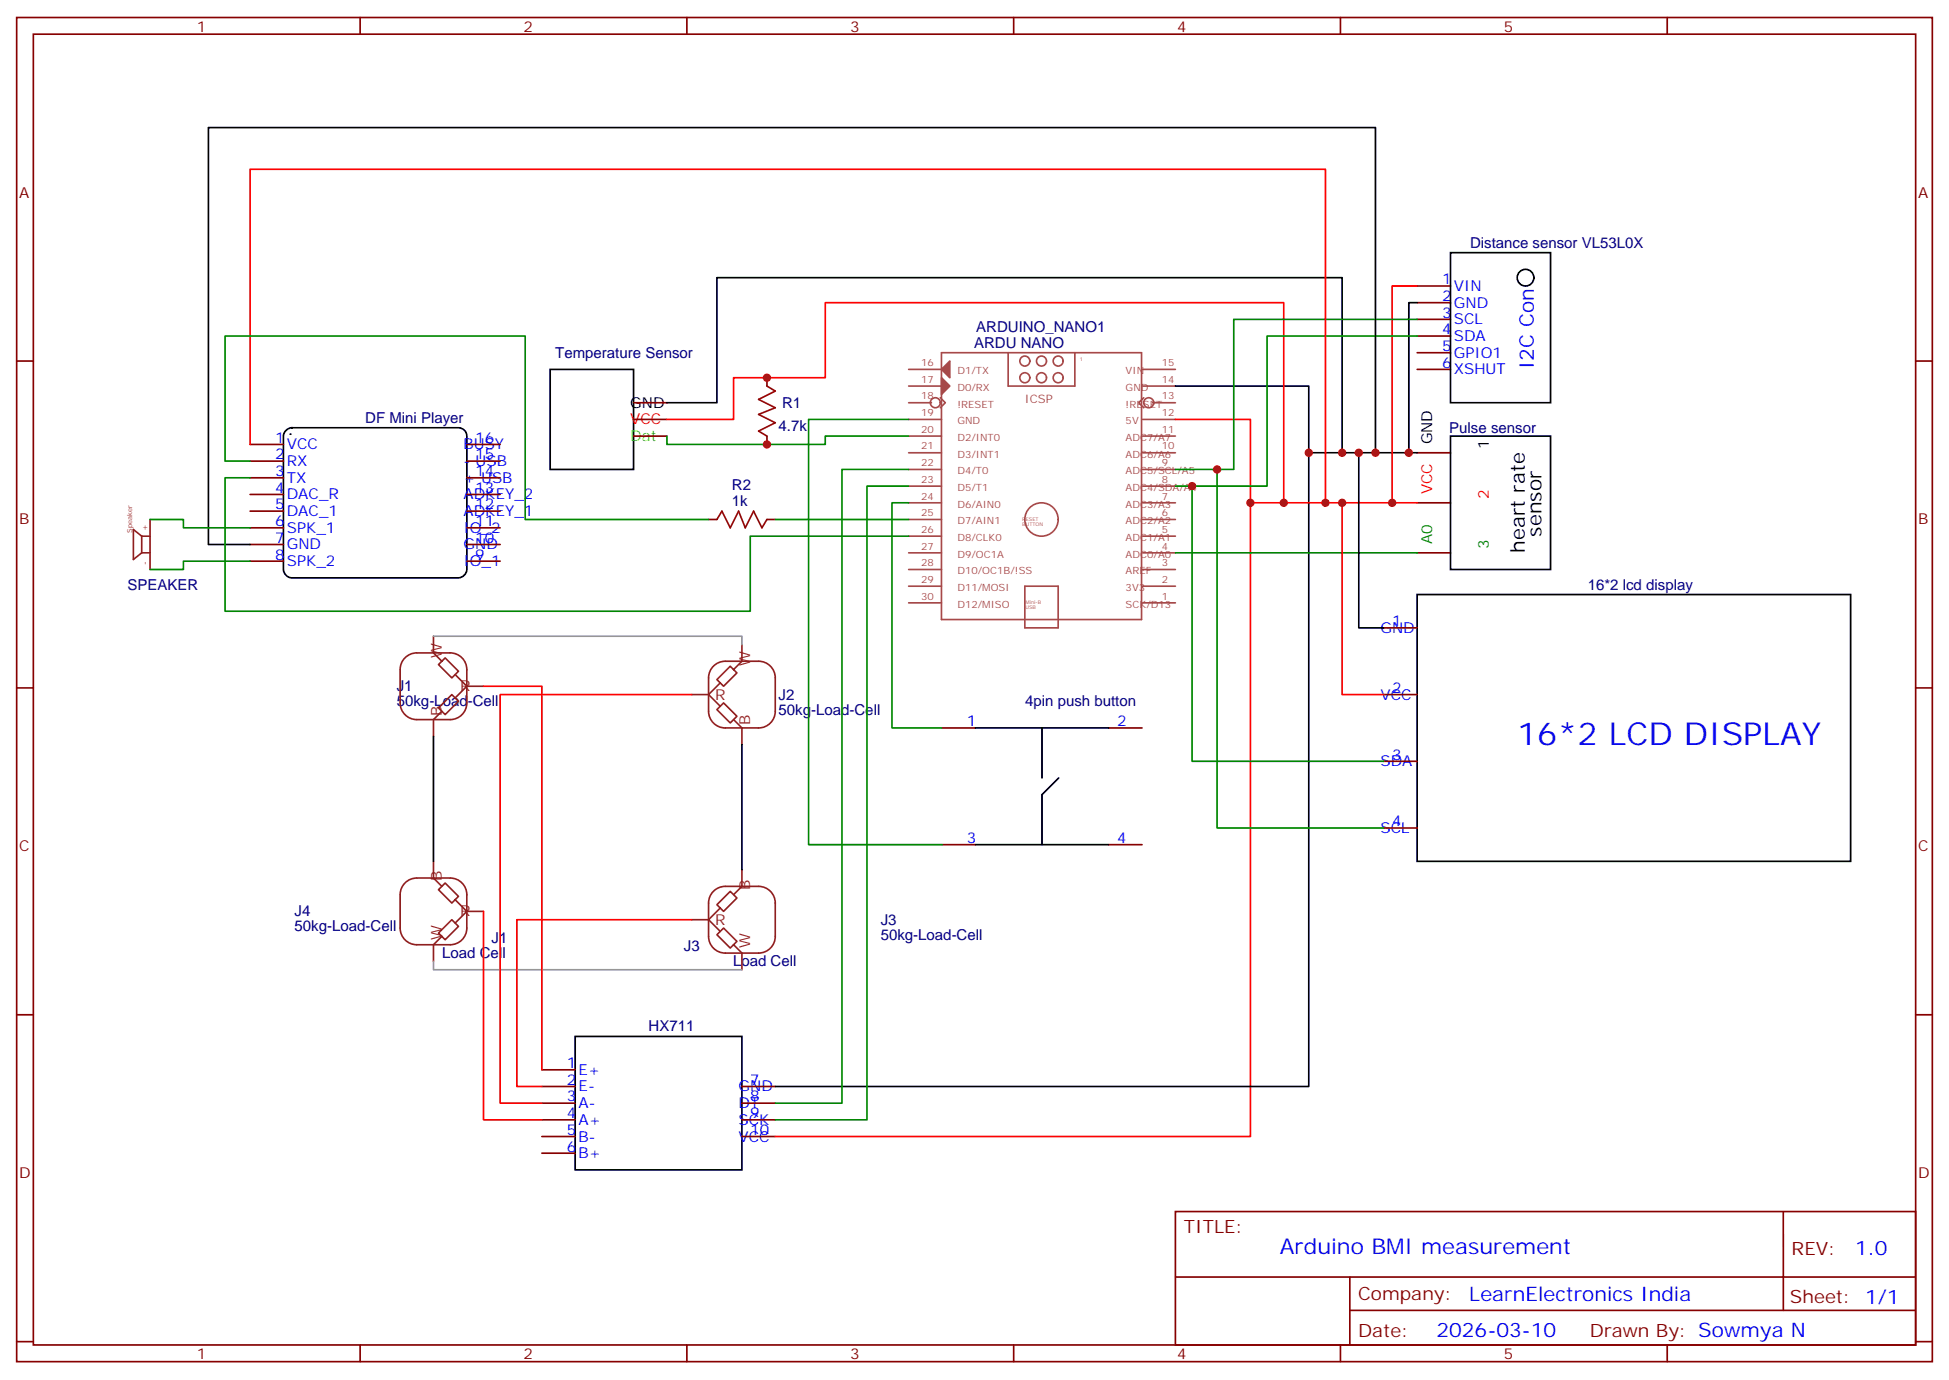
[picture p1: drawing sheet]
<svg xmlns="http://www.w3.org/2000/svg" width="412mm" height="292mm" viewBox="0 0 412 292" stroke-linecap="round" stroke-linejoin="round" font-family="sans-serif">
<g fill="none" stroke="#870000" stroke-width=".35">
<path d="M3.5 3.7h405.4v284.3h-405.4zM7.1 7.2h398.2v277.3h-398.2zM76.2 3.7v3.5M145.3 3.7v3.5M214.5 3.7v3.5M283.6 3.7v3.5M352.8 3.7v3.5M3.5 76.4h3.6M162.3 79.9v1.8M299.9 78.1h7M299.9 74.6h7M299.9 71.1h7"/>
<path d="M299.9 67.6h7M299.9 64h7M299.9 60.5h7M405.3 76.4h3.6M52.9 94h7.1M52.9 97.5h7.1M98.8 94h7M98.8 97.5h7M134.1 92.3h7M134.1 88.7h7M134.1 85.2h7M162.3 92.3v1.7"/>
<path d="M299.9 95.8h7M52.9 101.1h7.1M52.9 104.6h7.1M52.9 108.1h7.1M52.9 111.7h7.1M52.9 115.2h7.1M52.9 118.7h7.1M98.8 101.1h7M98.8 104.6h7M98.8 108.1h7M98.8 111.7h7M98.8 115.2h7"/>
<path d="M98.8 118.7h7M149.9 109.9h1.8M162.3 109.9h1.7M299.9 106.4h7M299.9 116.9h7M292.8 132.8h7.1M3.5 145.5h3.6M199.3 154h7.1M234.6 154h7.1M292.8 146.9h7.1M405.3 145.5h3.6M199.3 178.7h7.1"/>
<path d="M234.6 178.7h7.1M292.8 161h7.1M292.8 175.2h7.1M3.5 214.7h3.6M405.3 214.7h3.6M114.7 226.3h7M114.7 229.8h7M114.7 233.4h7M114.7 236.9h7M157 229.8h7M157 233.4h7M157 236.9h7"/>
<path d="M114.7 240.4h7M114.7 243.9h7M157 240.4h7M248.7 256.3h156.6v28.2h-156.6zM377.3 256.3v20.9M248.7 270.1h156.5M285.6 277.2h119.6M285.6 270.1v14.2M3.5 283.8h3.6M76.2 284.5v3.5M145.3 284.5v3.5M214.5 284.5v3.5"/>
<path d="M283.6 284.5v3.5M352.8 284.5v3.5M405.3 283.8h3.6"/>
</g>
<g fill="none" stroke="#a64a4a" stroke-width=".35">
<path d="M192.3 78.1h6.9M199.2 74.6h42.3v56.5h-42.3zM213.3 74.6v7.1h14.1v-7.1M241.8 78.1h6.9M192.3 81.7h6.9M192.3 85.2h4.8M192.3 88.7h6.9M192.3 99.3h6.9M192.3 95.8h6.9M192.3 92.3h6.9M199 84.1l1 1.1-1 1.1M241.8 81.7h6.9"/>
<path d="M241.8 88.7h6.9M241.8 99.3h6.9M241.8 95.8h6.9M241.8 92.3h6.9M242 84.1l-1.1 1.1 1.1 1.1M243.9 85.2h4.8M192.3 116.9h6.9M192.3 113.4h6.9M192.3 109.9h6.9M192.3 106.4h6.9M192.3 102.8h6.9M223.9 109.9a3.5 3.5 0 0 0-5.1-3.2 3.5 3.5 0 0 0-.6 6 3.5 3.5 0 0 0 5.6-2.1l.1-.7"/>
<path d="M241.8 116.9h6.9M241.8 113.4h6.9M241.8 109.9h6.9M241.8 106.4h6.9M241.8 102.8h6.9M192.3 124h6.9M192.3 120.5h6.9M192.3 127.5h6.9M216.8 124h7.1v8.8h-7.1zM241.8 124h6.9M241.8 120.5h6.9M241.8 127.5h6.9"/>
<circle cx="216.8" cy="79.9" r="1.06"/>
<circle cx="216.8" cy="76.4" r="1.06"/>
<circle cx="220.4" cy="76.4" r="1.06"/>
<circle cx="220.4" cy="79.9" r="1.06"/>
<circle cx="223.9" cy="79.9" r="1.06"/>
<circle cx="223.9" cy="76.4" r="1.06"/>
<circle cx="197.9" cy="85.2" r="1.06"/>
<circle cx="243.1" cy="85.2" r="1.06"/>
</g>
<g fill="#a64a4a" stroke="#a64a4a" stroke-width=".35">
<path d="M199.2 78.1l1.8-1.7v3.5z"/>
<path d="M199.2 79.9l1.8 1.8-1.8 1.7z"/>
</g>
<g fill="none" stroke="#000" stroke-width=".35">
<path d="M306.9 53.4h21.2v31.8h-21.2zM116.4 78.1h17.7v21.2h-17.7zM299.9 64h-1.8v31.8M60.6 91l1.1-.5h35.3a1.76 1.76 0 0 1 1.8 1.8v28.2a1.89 1.89 0 0 1-1.8 1.7h-35.3a1.89 1.89 0 0 1-1.7-1.7v-28.2v-.5zM61.4 91.8h.2M141.1 85.2h10.6v-26.5h132.3v37.1M248.7 81.7h28.2v148.1h-112.9M276.9 95.8h23M287.5 95.8v37h5.3M291 95.8v-68.8h-246.9v88.2h8.8M306.9 92.3h21.2v28.2h-21.2zM299.9 125.8h91.7v56.4h-91.7z"/>
<path d="M91.7 155.8v26.4M157 157.5v26.5M206.4 154h28.2M220.5 154v10.6M206.4 178.7h28.2M224 164.6l-3.5 3.5v10.6M121.7 219.3h35.3v28.2h-35.3z"/>
<circle cx="322.8" cy="58.7" r="1.76"/>
</g>
<path d="M162.3 81.7l1.7 1-3.5 1.8 3.5 1.8-3.5 1.4 3.5 1.7-3.5 1.8 1.8 1.1M151.7 109.9l1.1-1.8 1.7 3.6 1.8-3.6 1.4 3.6 1.8-3.6 1.7 3.6 1.1-1.8" fill="none" stroke="#a10000" stroke-width=".35"/>
<g fill="none" stroke="#8c2424" stroke-width=".35">
<path d="M30 116.9h1.7M30 113.4h1.7M30 113.4v3.5M30 113.4l-1.8-1.4v6.4l1.8-1.5M31.7 109.9v10.6M85.7 139.1a3.5 3.5 0 0 1 2.5-1h7a3.5 3.5 0 0 1 3.6 3.5v7.1a3.5 3.5 0 0 1-3.6 3.5h-7a3.5 3.5 0 0 1-3.5-3.5v-7.1a3.5 3.5 0 0 1 1-2.5zM91.7 134.6v3.5l1.8 1.8M93.5 139.9l.7-.7 2.8 2.8-1.4 1.4-2.8-2.8zM157 136.3v3.6l-1.8 1.7M92.8 149.8l2.8-2.9 1.4 1.4-2.8 2.9zM93.5 150.5l-1.8 1.7v3.6M96.3 142.7l2.5 2.5"/>
<path d="M98.8 145.2l-2.5 2.4M98.8 145.2h3.5M146.4 146.9h3.5M149.9 146.9l2.5 2.5M151 140.9a3.5 3.5 0 0 1 2.5-1h7a3.5 3.5 0 0 1 3.5 3.5v7.1a3.5 3.5 0 0 1-3.5 3.5h-7a3.5 3.5 0 0 1-3.6-3.5v-7.1a3.5 3.5 0 0 1 1.1-2.5zM151.7 143.8l2.8-2.9 1.4 1.4-2.8 2.9zM152.4 149.4l.7-.7 2.8 2.8-1.4 1.4-2.8-2.8zM152.4 144.5l-2.5 2.4M155.2 152.2l1.8 1.8v3.5M85.7 186.8a3.5 3.5 0 0 1 2.5-1.1h7a3.5 3.5 0 0 1 3.6 3.6v7a3.5 3.5 0 0 1-3.6 3.5h-7a3.5 3.5 0 0 1-3.5-3.5v-7a3.5 3.5 0 0 1 1-2.5zM91.7 182.2v3.5l1.8 1.8M93.5 198.1l-1.8 1.7v3.6"/>
<path d="M94.2 186.8l2.8 2.8-1.4 1.4-2.8-2.8zM95.6 194.6l1.4 1.4-2.8 2.8-1.4-1.4zM96.3 190.3l2.5 2.5M98.8 192.8l-2.5 2.5M98.8 192.8h3.5M146.4 194.6h3.5M149.9 194.6l2.5 2.4M151 188.5a3.5 3.5 0 0 1 2.5-1h7a3.5 3.5 0 0 1 3.5 3.5v7.1a3.5 3.5 0 0 1-3.5 3.5h-7a3.5 3.5 0 0 1-3.6-3.5v-7.1a3.5 3.5 0 0 1 1.1-2.5zM151.7 197.7l1.4-1.4 2.8 2.8-1.4 1.5zM151.7 191.4l2.8-2.8 1.4 1.4-2.8 2.8zM152.4 192.1l-2.5 2.5M155.2 199.8l1.8 1.8v3.5"/>
<path d="M157 184v3.5l-1.8 1.8"/>
</g>
<path d="M91.7 134.6h65.3v1.7M91.7 203.4v1.7h65.3" fill="none" stroke="#999" stroke-width=".35"/>
<path d="M299.9 60.5h-5.3v45.9M52.9 94v-58.2h227.6v70.6M141.1 88.7h14.1v-8.8h19.4v-15.9h97v42.4M248.7 88.7h15.9v151.7h-100.6M264.6 106.4h35.3M284 106.4v40.5h8.8M102.3 145.2h12.4v81.1M146.4 146.9h-40.6v86.5h8.9M102.3 192.8v44.1h12.4M146.4 194.6h-37v35.2h5.3" fill="none" stroke="#f00" stroke-width=".35"/>
<g fill="none" stroke="#008700" stroke-width=".35">
<path d="M299.9 67.6h-38.8v31.7h-12.4M299.9 71.1h-31.8v31.7h-19.4M52.9 97.5h-5.3v-26.4h63.5v38.8h38.8M141.1 92.3v1.7h33.5v-1.7h17.7M192.3 99.3h-14.1v134.1h-14.2M192.3 88.7h-21.2v90h28.2M257.5 99.3v75.9h35.3M31.7 109.9h7.1v1.8h14.1M52.9 101.1h-5.3v28.2h111.1v-15.9h33.6M52.9 118.7h-14.1v1.8h-7.1M164 109.9h28.3M192.3 102.8h-8.9v134.1h-19.4"/>
<path d="M192.3 106.4h-3.6v47.6h10.6M248.7 116.9h51.2M252.2 102.8v58.2h40.6"/>
</g>
<g fill="#c00">
<circle cx="264.6" cy="106.4" r=".88"/>
<circle cx="276.9" cy="95.8" r=".88"/>
<circle cx="162.3" cy="94" r=".88"/>
<circle cx="271.6" cy="106.4" r=".88"/>
<circle cx="162.3" cy="79.9" r=".88"/>
<circle cx="284" cy="95.8" r=".88"/>
<circle cx="294.6" cy="106.4" r=".88"/>
<circle cx="298.1" cy="95.8" r=".88"/>
<circle cx="287.5" cy="95.8" r=".88"/>
<circle cx="284" cy="106.4" r=".88"/>
<circle cx="252.2" cy="102.8" r=".88"/>
<circle cx="257.5" cy="99.3" r=".88"/>
<circle cx="280.5" cy="106.4" r=".88"/>
<circle cx="291" cy="95.8" r=".88"/>
</g>
<text font-size="6.7" fill="#00f" x="321" y="157.5">16*2 LCD DISPLAY</text>
<text font-size="4.6" fill="#00f" x="270.8" y="265.3">Arduino BMI measurement</text>
<g font-size="4.2" fill="#00f">
<text x="324.6" y="78.1" transform="rotate(-90 324.6 78.1)">I2C Con</text>
<text x="392.5" y="265.6">1.0</text>
<text x="310.9" y="275.1">LearnElectronics India</text>
<text x="304" y="282.9">2026-03-10</text>
</g>
<g font-size="4.2">
<text x="326.1" y="113.5" transform="rotate(-90 326.1 113.5)">sensor</text>
<text x="322.6" y="116.9" transform="rotate(-90 322.6 116.9)">heart rate</text>
</g>
<g font-size="3.9" fill="#800">
<text x="250.5" y="260.9">TITLE:</text>
<text x="379.1" y="265.6">REV:</text>
<text x="287.4" y="275.1">Company:</text>
<text x="378.7" y="275.7">Sheet: 1/1</text>
<text x="287.4" y="282.8">Date:</text>
<text x="336.4" y="282.8">Drawn By: Sowmya N</text>
</g>
<g font-size="3.2" fill="#800">
<text x="41.6" y="6.7">1</text>
<text x="110.8" y="6.7">2</text>
<text x="179.9" y="6.7">3</text>
<text x="249.1" y="6.7">4</text>
<text x="318.2" y="6.7">5</text>
<text x="4.1" y="41.8">A</text>
<text x="405.9" y="41.8">A</text>
<text x="4.1" y="110.9">B</text>
<text x="405.9" y="110.9">B</text>
<text x="4.1" y="180.1">C</text>
<text x="405.9" y="180.1">C</text>
<text x="4.1" y="249.2">D</text>
<text x="405.9" y="249.2">D</text>
<text x="41.6" y="287.5">1</text>
<text x="110.8" y="287.5">2</text>
<text x="179.9" y="287.5">3</text>
<text x="249.1" y="287.5">4</text>
<text x="318.2" y="287.5">5</text>
</g>
<g font-size="3.2" fill="#000080">
<text x="311.1" y="52.4">Distance sensor VL53L0X</text>
<text x="206.6" y="70.2">ARDUINO_NANO1</text>
<text x="117.5" y="75.7">Temperature Sensor</text>
<text x="206.1" y="73.6">ARDU NANO</text>
<text x="77.3" y="89.4">DF Mini Player</text>
<text x="165.5" y="86.3">R1</text>
<text x="164.7" y="91.3">4.7k</text>
<text x="306.7" y="91.5">Pulse sensor</text>
<text x="154.9" y="107.1">1k</text>
<text x="154.9" y="103.7">R2</text>
<text x="27" y="124.8">SPEAKER</text>
<text x="336" y="124.7">16*2 lcd display</text>
<text x="84" y="149.4">50kg-Load-Cell</text>
<text x="84" y="146.2">J1</text>
<text x="164.7" y="148">J2</text>
<text x="216.9" y="149.3">4pin push button</text>
<text x="164.7" y="151.2">50kg-Load-Cell</text>
<text x="62.3" y="197">50kg-Load-Cell</text>
<text x="62.3" y="193.9">J4</text>
<text x="186.4" y="195.6">J3</text>
<text x="93.6" y="202.6">Load Cell</text>
<text x="104" y="199.4">J1</text>
<text x="144.7" y="201.2">J3</text>
<text x="186.4" y="198.8">50kg-Load-Cell</text>
<text x="155.1" y="204.3">Load Cell</text>
<text x="137.2" y="218.2">HX711</text>
</g>
<g font-size="3.2" fill="#00f">
<text x="305.2" y="63.7">2</text>
<text x="305.2" y="60.1">1</text>
<text x="307.6" y="65.1">GND</text>
<text x="307.6" y="61.6">VIN</text>
<text x="305.2" y="70.7">4</text>
<text x="305.2" y="67.2">3</text>
<text x="307.6" y="68.6">SCL</text>
<text x="305.2" y="77.8">6</text>
<text x="305.2" y="74.3">5</text>
<text x="307.6" y="75.7">GPIO1</text>
<text x="307.6" y="72.1">SDA</text>
<text x="307.6" y="79.2">XSHUT</text>
<text x="58.2" y="93.7">1</text>
<text x="60.7" y="95.1">VCC</text>
<text x="98.1" y="95.1">BUSY</text>
<text x="100.5" y="93.7">16</text>
<text x="58.2" y="97.2">2</text>
<text x="58.2" y="100.7">3</text>
<text x="60.7" y="98.6">RX</text>
<text x="98.1" y="98.6">- USB</text>
<text x="100.5" y="100.7">14</text>
<text x="100.5" y="97.2">15</text>
<text x="58.2" y="104.2">4</text>
<text x="58.2" y="107.8">5</text>
<text x="60.7" y="102.1">TX</text>
<text x="60.7" y="105.7">DAC_R</text>
<text x="98.1" y="105.7">ADKEY_2</text>
<text x="98.1" y="102.1">+ USB</text>
<text x="100.5" y="107.8">12</text>
<text x="100.5" y="104.2">13</text>
<text x="58.2" y="111.3">6</text>
<text x="60.7" y="109.2">DAC_1</text>
<text x="60.7" y="112.7">SPK_1</text>
<text x="98.1" y="112.7">IO_2</text>
<text x="98.1" y="109.2">ADKEY_1</text>
<text x="100.5" y="111.3">11</text>
<text x="58.2" y="114.8">7</text>
<text x="58.2" y="118.4">8</text>
<text x="60.7" y="116.2">GND</text>
<text x="60.7" y="119.8">SPK_2</text>
<text x="98.1" y="119.8">IO_1</text>
<text x="98.1" y="116.2">GND</text>
<text x="100.5" y="118.4">9</text>
<text x="100.5" y="114.8">10</text>
<text x="292.1" y="133.9">GND</text>
<text x="294.6" y="132.5">1</text>
<text x="292.1" y="148">VCC</text>
<text x="294.6" y="146.6">2</text>
<text x="204.6" y="153.6">1</text>
<text x="236.4" y="153.6">2</text>
<text x="294.6" y="160.7">3</text>
<text x="292.1" y="162.1">SDA</text>
<text x="204.6" y="178.3">3</text>
<text x="236.4" y="178.3">4</text>
<text x="292.1" y="176.2">SCL</text>
<text x="294.6" y="174.8">4</text>
<text x="119.9" y="226">1</text>
<text x="122.4" y="227.4">E+</text>
<text x="119.9" y="229.5">2</text>
<text x="119.9" y="233">3</text>
<text x="122.4" y="230.9">E-</text>
<text x="156.3" y="230.9">GND</text>
<text x="158.7" y="229.5">7</text>
<text x="158.7" y="233">8</text>
<text x="119.9" y="236.5">4</text>
<text x="122.4" y="234.4">A-</text>
<text x="122.4" y="237.9">A+</text>
<text x="156.3" y="234.4">DT</text>
<text x="156.3" y="237.9">SCK</text>
<text x="158.7" y="236.5">9</text>
<text x="119.9" y="240.1">5</text>
<text x="119.9" y="243.6">6</text>
<text x="122.4" y="241.5">B-</text>
<text x="122.4" y="245">B+</text>
<text x="156.3" y="241.5">VCC</text>
<text x="158.7" y="240.1">10</text>
</g>
<g font-size="3.2" fill="#f00">
<text x="133.3" y="89.8">VCC</text>
<text x="303" y="104.6" transform="rotate(-90 303 104.6)">VCC</text>
<text x="315" y="105.7" transform="rotate(-90 315 105.7)">2</text>
</g>
<g font-size="3.2">
<text x="133.3" y="86.3">GND</text>
<text x="303" y="94" transform="rotate(-90 303 94)">GND</text>
<text x="315" y="95.1" transform="rotate(-90 315 95.1)">1</text>
</g>
<text font-size="3.2" fill="#6f0" x="133.3" y="93.3">Dat</text>
<g font-size="3.2" fill="#090">
<text x="303" y="115.2" transform="rotate(-90 303 115.2)">A0</text>
<text x="315" y="116.2" transform="rotate(-90 315 116.2)">3</text>
</g>
<g font-size="3.2" fill="#8d2323">
<text x="93.5" y="139.2" transform="rotate(-90 93.5 139.2)">W</text>
<text x="158.7" y="140.9" transform="rotate(-90 158.7 140.9)">W</text>
<text x="97.4" y="146.2">R</text>
<text x="151.3" y="148">R</text>
<text x="93.5" y="151.5" transform="rotate(-90 93.5 151.5)">B</text>
<text x="158.7" y="153.3" transform="rotate(-90 158.7 153.3)">B</text>
<text x="93.5" y="186.4" transform="rotate(-90 93.5 186.4)">B</text>
<text x="158.7" y="188.2" transform="rotate(-90 158.7 188.2)">B</text>
<text x="97.4" y="193.9">R</text>
<text x="151.3" y="195.6">R</text>
<text x="93.5" y="198.8" transform="rotate(-90 93.5 198.8)">W</text>
<text x="158.7" y="200.6" transform="rotate(-90 158.7 200.6)">W</text>
</g>
<text font-size="2.5" fill="#a54b4b" x="216.8" y="85.2">ICSP</text>
<g font-size="2.1" fill="#a54b4b">
<text x="194.9" y="77.4">16</text>
<text x="245.8" y="77.4">15</text>
<text x="194.9" y="81">17</text>
<text x="202.6" y="82.7">D0/RX</text>
<text x="202.6" y="79.2">D1/TX</text>
<text x="238.2" y="82.7">GND</text>
<text x="238.2" y="79.2">VIN</text>
<text x="245.8" y="81">14</text>
<text x="194.9" y="84.5">18</text>
<text x="194.9" y="88">19</text>
<text x="202.6" y="86.2">!RESET</text>
<text x="202.6" y="89.8">GND</text>
<text x="238.2" y="86.2">!RESET</text>
<text x="238.2" y="89.8">5V</text>
<text x="245.8" y="84.5">13</text>
<text x="245.8" y="88">12</text>
<text x="194.9" y="91.6">20</text>
<text x="194.9" y="95.1">21</text>
<text x="202.6" y="93.3">D2/INT0</text>
<text x="238.2" y="93.3">ADC7/A7</text>
<text x="245.8" y="95.1">10</text>
<text x="245.8" y="91.6">11</text>
<text x="194.9" y="98.6">22</text>
<text x="202.6" y="96.8">D3/INT1</text>
<text x="202.6" y="100.3">D4/T0</text>
<text x="238.2" y="100.3">ADC5/SCL/A5</text>
<text x="238.2" y="96.8">ADC6/A6</text>
<text x="245.8" y="98.6">9</text>
<text x="194.9" y="102.1">23</text>
<text x="194.9" y="105.7">24</text>
<text x="202.6" y="103.9">D5/T1</text>
<text x="202.6" y="107.4">D6/AIN0</text>
<text x="238.2" y="107.4">ADC3/A3</text>
<text x="238.2" y="103.9">ADC4/SDA/A4</text>
<text x="245.8" y="105.7">7</text>
<text x="245.8" y="102.1">8</text>
<text x="194.9" y="109.2">25</text>
<text x="194.9" y="112.7">26</text>
<text x="202.6" y="110.9">D7/AIN1</text>
<text x="238.2" y="110.9">ADC2/A2</text>
<text x="245.8" y="112.7">5</text>
<text x="245.8" y="109.2">6</text>
<text x="194.9" y="116.3">27</text>
<text x="194.9" y="119.8">28</text>
<text x="202.6" y="114.5">D8/CLK0</text>
<text x="202.6" y="118">D9/OC1A</text>
<text x="238.2" y="118">ADC0/A0</text>
<text x="238.2" y="114.5">ADC1/A1</text>
<text x="245.8" y="116.3">4</text>
<text x="245.8" y="119.8">3</text>
<text x="194.9" y="123.3">29</text>
<text x="202.6" y="121.5">D10/OC1B/!SS</text>
<text x="202.6" y="125">D11/MOSI</text>
<text x="238.2" y="125">3V3</text>
<text x="238.2" y="121.5">AREF</text>
<text x="245.8" y="123.3">2</text>
<text x="194.9" y="126.8">30</text>
<text x="202.6" y="128.6">D12/MISO</text>
<text x="238.2" y="128.6">SCK/D13</text>
<text x="245.8" y="126.8">1</text>
</g>
<g font-size="1.8" fill="#8d2323">
<text x="31.2" y="112.3" transform="rotate(-90 31.2 112.3)">+</text>
<text x="31.2" y="119.6" transform="rotate(-90 31.2 119.6)">-</text>
</g>
<text font-size="1.4" fill="#8d2323" x="27.9" y="112.7" transform="rotate(-90 27.9 112.7)">Speaker</text>
<g font-size="1.1" fill="#a54b4b">
<text x="228.5" y="76.4">1</text>
<text x="216.3" y="110.2">RESET</text>
<text x="216.3" y="111.2">BUTTON</text>
<text x="217" y="127.8">Mini-B</text>
<text x="217" y="128.8">USB</text>
</g>
</svg>
